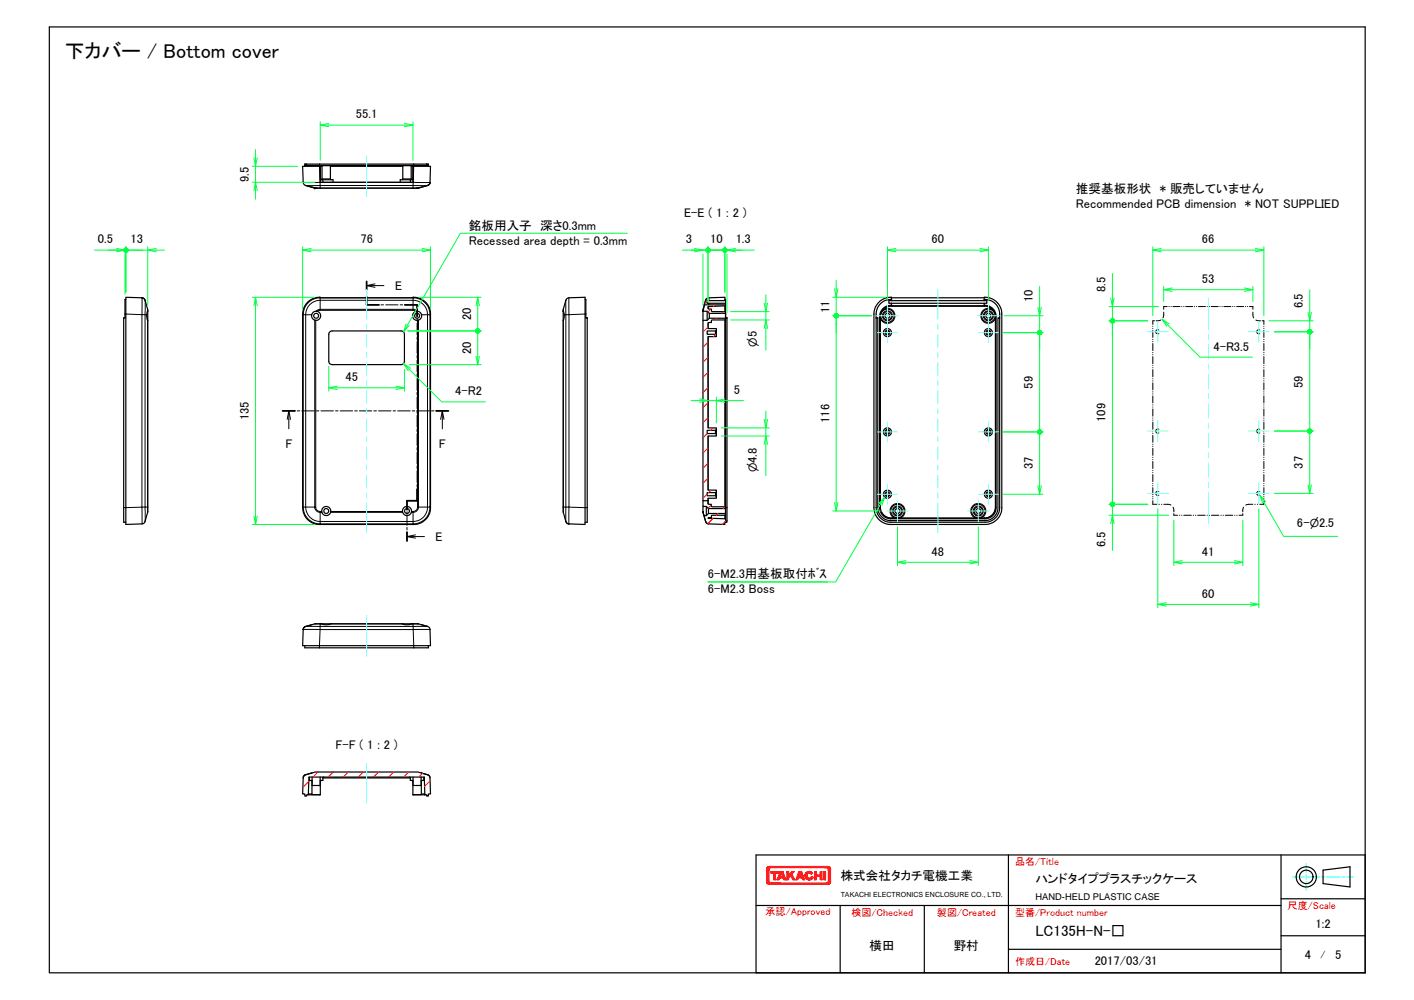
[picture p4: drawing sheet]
<svg xmlns="http://www.w3.org/2000/svg" width="420mm" height="297mm" viewBox="0 0 420 297" stroke-linecap="round" stroke-linejoin="round" font-family="sans-serif">
<g fill="none" stroke="#000" stroke-width=".36">
<path d="M14.7 8h390.9v281h-390.9zM90.6 49.1h36.7M90.8 55.1l2.7 .8M90.8 55.1l1.9 .5M91 48.7l.1 .4M91 48.7h-.4v.7M91.1 48.7h35.7M92.7 55.6l1.5 .3M92.7 55.6l.8 .3M93.5 55.9h.7M94.2 55.9h29.4M95.2 49.1v5h27.5v-5"/>
<path d="M95.2 53.4h3.7v.7M95.2 53.1a.25 .25 0 0 0 .2 .3 .25 .25 0 0 0 .3-.3v-3.9h2.5v3.9l.2 .3M95.7 49.4h-5.8l.2 4.8 .2 .5 .5 .4M95.9 53.4v.7M98.2 49.4h21.5M121.9 53.4v.7M122.2 49.4h5.7l-.2 5M122.7 53.1a.25 .25 0 0 1-.3 .3 .25 .25 0 0 1-.2-.3v-3.9h-2.5v3.9l-.3 .3M122.7 53.4h-3.8v.7M124.3 55.9h-.7M125.2 55.6l-.9 .3M126.8 48.7h.1"/>
<path d="M126.8 48.7v.4M126.8 48.7h.5v.4M127 55.1l-3.4 .8M127 55.1l-2.7 .8M127.3 49.1v.3M127.8 54.2l-.2 .5-.6 .4 .6-.4zM37.1 94.4h-.3v60.7h.6M37.4 88.9a.67 .67 0 0 0-.3 1v4.6M42.2 88.5l.9 .5 .8 3.5M42.2 88.5l-4.8-.2v67.5l5.3-.3 .4-.5 .8-2.9v-57M42.2 88.5h.2M43.9 92.5a3.2 3.2 0 0 0 0 2.6"/>
<path d="M43.9 92.5h.1M43.9 92.5v2.6M91.2 90a4.1 4.1 0 0 1 4-1.5h27.5a4.7 4.7 0 0 1 5.2 4.8v57.5a5 5 0 0 1-5 5h-28a5 5 0 0 1-5-5v-57.5l.3-1.6zM98.1 98.5l.6-.2 20.9 .1 .4 .3 .2 .6-.1 8.4-.5 .5-.4 .1-20.9-.1-.5-.5-.1-.4v-8zM167.4 92.5v2.6M167.4 92.5l.8-3.5 .2-.3 .7-.2 4.8-.2v67.5l-4.8-.2M167.4 95.1v57l.8 2.9 .2 .4 .7 .2M167.4 92.5a3.3 3.3 0 0 1 0 2.6M167.4 92.5h.1M173.9 88.9a.69 .69 0 0 1 .2 1v4.6M174.1 94.4h.4v60.7h-.6M208.9 95.1h1.2l.7-.6h4.8v.5l-4.1 .1-.1 .7-1 .1v1.7h2.5v.5l-.3 .2h-2.5v1h2.5l.3 .2v.5h-2.5v27.1h2.5v.5l-.3 .2h-2.5v1h2.5l.3 .2v.5h-2.5v16.1h2.5v.5l-.3 .2h-2.5v1h2.5l.3 .2v.5h-2.5v.7h-1.5z"/>
<path d="M208.9 92.5v2.6M208.9 92.5h.1M209.3 90.6l-.4 1.9h1.2l.7 .6h4.8v-.5h-4l-.2-.2v-.6l-1-.1v-.6l5.2-.3v-.2M209.3 90.6h6.3M209.7 89.2l-.4 1.4M209.7 89.2l.5-.6 .4-.1v.8h-.5v.8h.5v.5M209.7 89.2l-.8 3.3M210.1 92.5v2.6M210.6 88.5l-.6 .2-.3 .5M210.6 90.1h5M210.6 88.5l4.8-.2v.6h.2v1.7M210.6 89.3h5"/>
<path d="M210.8 93.1v1.4M212.6 98.3v1M212.9 98.1v1.4M215.4 90.8v1.8M215.4 95v55.5M215.6 93.1v1.4M215.6 94.4h.4v60.2M215.6 90.8v63.3M260.3 94.5l.5-.1v56.4a3.9 3.9 0 0 0 3.9 3.8h28a3.8 3.8 0 0 0 3.8-3.8v-56.4l.5 .1M262.6 91.8l-.9 1.4-.1 1.5M264.1 89.3h29.1v.8h-29.1zM264.9 90.7a3.3 3.3 0 0 0-3.5 3.3v56.8a3.3 3.3 0 0 0 3.3 3.3h28a3.3 3.3 0 0 0 3.3-3.3v-56.8a3.3 3.3 0 0 0-3.6-3.3"/>
<path d="M264.9 90.1v.8h27.5v-.8M264.9 89.3v-1a5 5 0 0 0-5.2 5v57.5a5 5 0 0 0 5 5h28a5 5 0 0 0 5-5v-57.5a5 5 0 0 0-5.3-5v1M264.9 88.5h27.5M292.4 88.9a4.4 4.4 0 0 1 4.6 4.4v57.5a4.4 4.4 0 0 1-4.3 4.3h-28a4.3 4.3 0 0 1-4.4-4.3v-57.5a4.3 4.3 0 0 1 4.6-4.4M294.8 91.8a3 3 0 0 1 1 2.9M212.6 127.8v1M212.9 127.6v1.4M168.8 155.6h.3M208.9 150.4v1.8M208.9 152.2l.3 1M208.9 152.2l.8 2.7M209.2 153.2h.7l.6-.7h5.1v.6h-4.1l-.1 .7-1 .1 5.2 .2v.5h.4v.5h-.6v.7l-5.1-.2-.6-.5z"/>
<path d="M209.7 154.9l.2 .4 .7 .3M209.9 150.4v2.8M210.4 148.7v.9l1 .2 .1 .7h4.1v.6h-5.1l-.6-.7h-1v-1.7M210.5 151.1v1.4M212.6 146.3v1M212.9 146.1v1.4M215.4 153.1v1M215.6 151.1v1.4M265.8 153.9h1.8M289.8 153.9h1.8M90.2 186.8l-.1 .2M90.5 186.2l.3-.1-.5 .3-.2 .6z"/>
<path d="M90.6 191.8v.6h36.7v-.6M95.6 185.3h-1.9l-2.9 .8 1.9-.5M95.6 185.3a3.2 3.2 0 0 0 2.7 0M95.6 185.3h2.7M98.3 185.3h21.3M119.6 185.3a3.2 3.2 0 0 0 2.7 0M119.6 185.3h2.7M122.3 185.3h1.9l2.8 .8M125.2 185.6l1.8 .5M127 186.1l.8 .7 .1 5h-38l.2-4.8M90.3 230.5l.4-.3 3-.9h30.5l3 .9 .4 .3 .2 .6 .1 4.7h-.6v.7h-.5v-.4h-.6l-.1-5.3h-34.3l-.2 5.3h-.5v.4h-.5v-.7h-.7l.2-4.7zM90.4 230.3l-.3 .8 .2-.7 .5-.3z"/>
<path d="M91.6 235.8h1.1M91.8 230.9l.1 .9h.8M91.8 230.8v.1M92.4 231.8l.3 .3M92.6 229.6l-1.8 .5M92.7 230.8v5.2h2.5M92.7 233.3h2.4M95.1 230.8l.1 5.3h-3.6M95.4 231.8l-.2 .3M95.9 231.1v.7h-.8M95.9 231.1h26M96.2 230.8l-.3 .3"/>
<path d="M121.7 230.8l.2 .3M121.9 231.1v.7h.8M122.4 231.8l.3 .3M122.7 230.8v5.3h3.5M125.1 230.8v2.5h-2.4M125.2 229.6l2 .6 .5 .5 .1 .4M125.2 235.8h1M125.4 231.8l-.2 .3v3.9h-2.5M126.1 230.8v.1M126.1 230.9l-.1 .9h-.9M299.6 254v35M380.7 254v35"/>
<path d="M393.1 258.5l8-1v6l-8-1zM405.6 254h-180.9v35h180.9M224.7 269h156M249.6 269v20M274.6 269v20M380.7 278h24.9M380.7 267h24.9M299.6 282h81.1"/>
<circle cx="93.9" cy="93.8" r=".73"/>
<circle cx="93.9" cy="93.8" r="1.35"/>
<circle cx="123.9" cy="93.8" r="1.36"/>
<circle cx="123.9" cy="93.8" r=".74"/>
<circle cx="263.7" cy="98.8" r="1.21"/>
<circle cx="263.7" cy="98.8" r=".47"/>
<circle cx="263.7" cy="98.8" r=".72"/>
<circle cx="263.7" cy="93.8" r="1.99"/>
<circle cx="263.7" cy="93.8" r="1.26"/>
<circle cx="263.7" cy="93.8" r=".73"/>
<circle cx="293.7" cy="98.8" r="1.21"/>
<circle cx="293.7" cy="98.8" r=".47"/>
<circle cx="293.7" cy="93.8" r="2"/>
<circle cx="293.7" cy="93.8" r="1.26"/>
<circle cx="293.7" cy="93.8" r=".73"/>
<circle cx="293.7" cy="98.8" r=".73"/>
<circle cx="263.7" cy="128.3" r="1.19"/>
<circle cx="263.7" cy="128.3" r=".47"/>
<circle cx="263.7" cy="128.3" r=".72"/>
<circle cx="293.7" cy="128.3" r="1.2"/>
<circle cx="293.7" cy="128.3" r=".47"/>
<circle cx="293.7" cy="128.3" r=".73"/>
<circle cx="96.9" cy="151.8" r="1.35"/>
<circle cx="96.9" cy="151.8" r=".73"/>
<circle cx="120.9" cy="151.8" r=".73"/>
<circle cx="120.9" cy="151.8" r="1.35"/>
<circle cx="263.7" cy="146.8" r="1.21"/>
<circle cx="263.7" cy="146.8" r=".71"/>
<circle cx="263.7" cy="146.8" r=".48"/>
<circle cx="266.7" cy="151.8" r=".73"/>
<circle cx="266.7" cy="151.8" r="1.24"/>
<circle cx="266.7" cy="151.8" r="2.01"/>
<circle cx="290.7" cy="151.8" r="1.25"/>
<circle cx="290.7" cy="151.8" r=".73"/>
<circle cx="290.7" cy="151.8" r="2.01"/>
<circle cx="293.7" cy="146.8" r="1.21"/>
<circle cx="293.7" cy="146.8" r=".48"/>
<circle cx="293.7" cy="146.8" r=".72"/>
<circle cx="388.2" cy="260.5" r="2"/>
<circle cx="388.2" cy="260.5" r="3"/>
</g>
<g fill="none" stroke="#000" stroke-width=".3">
<path d="M90.1 54.2h5M90.6 48.7v.4M90.8 55.1h4.3M91 48.7v.4M93.5 55.9h.1M93.9 55.9h1.2M94.9 48.7l.2 5.5M95.1 54.2v.9M95.1 55.9h.1M95.1 55.1v.8M95.1 55.9h27.6M95.1 55.1h31.9"/>
<path d="M95.2 53.1h.1M95.7 53.1h2.5M119.7 53.1h2.5M122.7 53.1h.1M122.9 48.7l-.1 5.5h-27.7M126.8 48.7v.4M127.2 48.7v.4M127.8 54.2h-5l-.1 1.7h1.3M36.8 94.5h.3M37.1 93.3l5.1 .2v57.1M42.2 88.5v5h.9M43.1 93.5h.5"/>
<path d="M43.1 89.2v4.3M43.1 93.5v57.1M43.9 91.9v.6M43.9 95.1v55.5M89.9 93.3l.2 .2v57.1M90.8 93.5h1.8M90.8 93.5v57.1M93.5 95.1v55.5M93.8 95.1v55.5M94.9 88.3l.2 .2M95.1 88.5v.7M95.1 88.5a4.8 4.8 0 0 0-4.9 5h.6"/>
<path d="M95.1 89.2v2.7M95.1 91.9l-1.2 .6M95.1 89.2a4.3 4.3 0 0 0-4.3 4.3M95.1 91.9v.3l-.9 .3M95.1 92.2h27.6M95.1 91.9h27.6v.3M95.1 89.2h27.6a4.2 4.2 0 0 1 4.3 4.3M108.9 83.6v2.5M108.9 86.7v.7M108.9 88.1v2.5h3.7M108.9 84.8h5.2M111.4 84.3l-2.5 .5 2.5 .5"/>
<path d="M113.2 90.6h.8M114.6 90.6h3.7M118.9 90.6h.7M120.3 90.6h3.6v3.4M122.7 92.2l.9 .3M122.9 88.3l-27.8 .2M123.9 94.7v.7M123.9 96v3.5M124 92.5l-1.3-.6 .1-3.3a4.7 4.7 0 0 1 5 4.9l.1-.2M124.1 95.1v55.5M124.3 95.1v55.5M125.3 93.5h1.7"/>
<path d="M127 93.5v57.1M127 93.5h.8v57.1h-.8M167.4 91.9v.6M167.4 95.1v55.5M167.6 93.5h.5M168.1 89.2v4.3M168.1 93.5h1v57.1h-1M168.1 93.5v57.1M169.1 88.5v5l5-.2M174.1 94.5h.4M208.9 91.9v.5M210.4 91.1v.6"/>
<path d="M210.4 95.9v1.7M210.4 100v27.1M215.6 94h.1M215.6 94.5h.4M261.4 94l.2 .2M261.6 94.2v56.4M261.6 93.8v.4M264.7 90.7l.2 .2M264.9 90.9h27.6M264.9 90.9a3.2 3.2 0 0 0-2.9 1.7M264.9 90.9h.1M264.9 90.9l-1.3 .3-1 .6a2.25 2.25 0 0 1 3.1 1 2.25 2.25 0 0 1-1.1 3 2.25 2.25 0 0 1-3-1.1v55.9"/>
<path d="M292.5 90.9a3.3 3.3 0 0 1 2.9 1.7M292.5 90.9l1.2 .3 1.1 .6a2.25 2.25 0 0 0-3.1 1 2.25 2.25 0 0 0 1 3 2.25 2.25 0 0 0 3.1-1.1v55.9M292.7 90.7l-.2 .2M295.8 93.8v.4M295.8 94.2h.1M295.8 94.2v56.4M296 94l-.2 .2M342.6 96.9v.1M342.6 97.5v.1M342.6 98.1v2.1M343.1 95.3h-.5v1.1M344.3 98a.62 .62 0 0 0-.9 .6 .62 .62 0 0 0 .9 .5"/>
<path d="M344.9 95.1l-1.4 .2M345.8 92.7l-.2 1.7M346.8 91.1h-1v.8M347.3 91.1h.1M347.9 91.1h.1M348.5 91.1h2.1M351.1 91.1h.1M351.7 91.1h.1M352.3 91.1h2.1M354.9 91.1h.1M355.5 91.1h.1M356.1 91.1h2.1"/>
<path d="M358.7 91.1h.1M359.3 91.1h.1M359.9 91.1h2.1M362.5 91.1h.1M363.1 91.1h.1M363.7 91.1h2M366.3 91.1h.1M366.9 91.1h.1M367.5 91.1h2M370 91.1h.2M370.7 91.1h.1M371.3 91.1h1v.8"/>
<path d="M372.3 92.7l.2 1.7M373.2 95.1l1.4 .2M374.3 98a.62 .62 0 0 0-.9 .6 .62 .62 0 0 0 .9 .5M375 95.3h.5v1.1M375.5 96.9v.1M375.5 97.5v.1M375.5 98.1v2.1M123.9 100.1v.8M123.9 101.5v3.5M123.9 105.6v.7M123.9 107v3.4M123.9 111.1v.7"/>
<path d="M123.9 112.4v3.5M123.9 116.5v.8M123.9 117.9v3.5M342.6 100.8v.1M342.6 101.4v.1M342.6 102v2.1M342.6 104.7v.1M342.6 105.3v.1M342.6 105.9v2.2M342.6 108.6h.1M342.6 109.2v.1M342.6 109.8v2.1"/>
<path d="M342.6 112.5h.1M342.6 113.1v.1M342.6 113.7v2.1M342.6 116.4v.1M342.6 117v.1M342.6 117.6v2.1M375.5 100.8v.1M375.5 101.4v.1M375.5 102v2.1M375.5 104.7v.1M375.5 105.3v.1M375.5 105.9v2.2"/>
<path d="M375.5 108.6h.1M375.5 109.2v.1M375.5 109.8v2.1M375.5 112.5h.1M375.5 113.1v.1M375.5 113.7v2.1M375.5 116.4v.1M375.5 117v.1M375.5 117.6v2.1M84 122h3.7M85.3 124.6l.5-2.6 .5 2.6M85.8 122v5.4"/>
<path d="M88.3 122h.7M89.7 122h3.7M94 122h.8M95.4 122h3.7M99.7 122h.7M101.1 122h3.7M105.4 122h.8M106.8 122h3.7M111.1 122h.8M112.5 122h3.7M116.8 122h.7M118.2 122h3.7"/>
<path d="M122.5 122h.7M123.9 122h3.7M123.9 122v.7M123.9 123.4v3.5M123.9 127.5v.7M123.9 128.8v3.5M123.9 133v.7M123.9 134.3v3.5M123.9 138.4v.8M123.9 139.8v3.5M128.2 122h.7M129.6 122h3.7"/>
<path d="M130.9 124.6l.5-2.6 .5 2.6M131.4 122v5.4M210.4 129.5v16.1M342.6 120.2v.1M342.6 120.9h.1M342.6 121.5v2.1M342.6 124.1v.1M342.6 124.8h.1M342.6 125.4v2.1M342.6 128v.1M342.6 128.7v.1M342.6 129.3v2.1"/>
<path d="M342.6 131.9v.1M342.6 132.5v.1M342.6 133.2v2.1M342.6 135.8v.1M342.6 136.4v.1M342.6 137.1v2.1M342.6 139.7v.1M344.3 127.5a.63 .63 0 0 0-.9 .5 .63 .63 0 0 0 .9 .6M374.3 127.5a.62 .62 0 0 0-.9 .5 .62 .62 0 0 0 .9 .6M375.5 120.2v.1M375.5 120.9h.1M375.5 121.5v2.1"/>
<path d="M375.5 124.1v.1M375.5 124.8h.1M375.5 125.4v2.1M375.5 128v.1M375.5 128.7v.1M375.5 129.3v2.1M375.5 131.9v.1M375.5 132.5v.1M375.5 133.2v2.1M375.5 135.8v.1M375.5 136.4v.1M375.5 137.1v2.1"/>
<path d="M375.5 139.7v.1M42.2 150.6v5M42.2 150.6l-5.4 .2M43.1 150.6v4.3M43.1 150.6h.8M43.1 150.6h-.9M43.9 150.6h.1M43.9 150.6v1.6M90.1 150.6a5 5 0 0 0 5 5l-.2 .2M90.1 150.6l-.2 .2M90.8 150.6h2.7M90.8 150.6a4.3 4.3 0 0 0 4.3 4.3"/>
<path d="M90.8 150.6h-.7M93.5 150.6h.1M93.5 150.6h.3M93.5 150.6a1.42 1.42 0 0 0 1.6 1.5v-.2M93.8 150.6a1.3 1.3 0 0 0 1.3 1.3M95.1 151.9h.5M95.1 154.9h27.6l.1 .7h-27.7zM95.6 152.2h-.5v2.7M98.2 152.2h21.4M98.3 151.9h21.3M120.9 159.4h5.2M120.9 152v.8"/>
<path d="M120.9 153.4v2.6M120.9 156.7v.7M120.9 158.1v2.6M122.3 151.9h.4M122.7 151.9v.3h-.5M123.4 158.9l-2.5 .5 2.5 .5M123.9 143.9v.8M123.9 145.3v3.4h-3v2.7M124.1 150.6h.2M124.1 150.6a1.3 1.3 0 0 1-1.4 1.3M124.3 150.6h2.7M124.3 150.6h.1"/>
<path d="M127 150.6a4.3 4.3 0 0 1-4.3 4.3v-2.7a1.63 1.63 0 0 0 1.6-1.6M127.9 150.8l-.1-.2a5 5 0 0 1-5 5l.1 .2M167.4 150.6h.1M167.4 150.6v1.6M167.4 150.6h.7M168.1 150.6v4.3M174.5 150.8l-5.4-.2v5M210.4 148v1.7M210.4 153.9h.1M215.6 150.8h.4M261.4 150.8l.2-.2a3.3 3.3 0 0 0 3.3 3.3l-.2 .2M261.6 150.6a3.2 3.2 0 0 0 3.3 3.3"/>
<path d="M292.5 153.9l.2 .2M292.5 153.9h-.9a2.25 2.25 0 0 0 .9-3.5 2.25 2.25 0 0 0-3.6 0 2.25 2.25 0 0 0 .9 3.5h-22.2a2.25 2.25 0 0 0 .9-3.5 2.25 2.25 0 0 0-3.6 0 2.25 2.25 0 0 0 .9 3.5h-.9h27.6M292.5 153.9h.1M295.8 150.6a3.2 3.2 0 0 1-3.3 3.3M296 150.8l-.2-.2a3.3 3.3 0 0 1-3.3 3.3M342.6 148.7v1.1h1.2M342.6 140.3v.1M342.6 140.9v2.2M342.6 143.6v.1M342.6 144.2v.1M342.6 144.8v2.2M342.6 147.5v.1"/>
<path d="M342.6 148.1v.1M344.3 146a.64 .64 0 0 0-.9 .5 .64 .64 0 0 0 .9 .6M344.4 149.8h.1M345.1 149.8h.1M345.8 149.8l2.1 .2M348.6 150.7l.2 1.3M348.8 152.5v.6h1.1M350.5 153.1h.1M351.1 153.1h.1M351.8 153.1h2.2M354.6 153.1h.1M355.2 153.1h.1"/>
<path d="M355.9 153.1h2.2M358.7 153.1h.1M359.3 153.1h.1M360 153.1h2.2M362.8 153.1h.1M363.4 153.1h.1M364.1 153.1h2.2M366.9 153.1h.1M367.5 153.1h.1M369.3 152.5v.6h-1.1M369.5 150.7l-.2 1.3M372.3 149.8l-2.1 .2"/>
<path d="M372.9 149.8h.1M373.6 149.8h.1M374.3 146a.63 .63 0 0 0-.9 .5 .63 .63 0 0 0 .9 .6M375.5 148.7v1.1h-1.2M375.5 140.3v.1M375.5 140.9v2.2M375.5 143.6v.1M375.5 144.2v.1M375.5 144.8v2.2M375.5 147.5v.1M375.5 148.1v.1M90.1 187h5l-.2 5.4"/>
<path d="M90.8 186.1h4.3M95.1 186.1h27.6l.1 .9h-27.7zM95.1 185.3h-1.6M95.6 185.3h-.5v.8M98.2 185.3h21.4M122.7 185.3h-.5M124.3 185.3h-1.6v.8h4.3M127.8 187h-5l.1 5.4"/>
<circle cx="263.7" cy="93.8" r="1.49"/>
<circle cx="293.7" cy="93.8" r="1.5"/>
<circle cx="266.7" cy="151.8" r="1.5"/>
<circle cx="290.7" cy="151.8" r="1.5"/>
</g>
<g fill="#000">
<circle cx="167.4" cy="92.2" r=".18"/>
<circle cx="208.9" cy="92.2" r=".18"/>
<circle cx="208.9" cy="151.9" r=".18"/>
</g>
<g fill="#f00" stroke="#f00" stroke-width=".3">
<path d="M246.1 258.3l.7 3.7-.7-.3z"/>
<path d="M246.1 261.7l.7 .3-.7-.1z"/>
<path d="M246.1 261.9l.7 .1z"/>
<path d="M246.1 262l.6 .3-.8-.2z"/>
<path d="M246.1 262l.7 .1-.1 .2z"/>
<path d="M246.1 262h.7v.1z"/>
<path d="M245.8 262.2l.7 .4z"/>
<path d="M245.9 262.1l.7 .4-.1 .1z"/>
<path d="M245.9 262.1l.8 .2-.1 .2z"/>
<path d="M245.7 262.3l.4 .4z"/>
<path d="M245.8 262.2l.5 .5z"/>
<path d="M245.8 262.2l.7 .4-.2 .1z"/>
<path d="M245.5 262.3l.6 .4z"/>
<path d="M229.1 262.3h16.4l.6 .4z"/>
<path d="M228.5 262.7l.6-.4 17 .4z"/>
<path d="M228.5 262.7l.6-.4z"/>
<path d="M228.8 262.2l.1 .1-.4 .4z"/>
<path d="M228.1 262.6l.7-.4z"/>
<path d="M228.1 262.6l.7-.4-.5 .5z"/>
<path d="M228.3 262.7l.5-.5z"/>
<path d="M227.9 262.3l.8-.2z"/>
<path d="M227.9 262.3l.8-.2-.7 .4z"/>
<path d="M228 262.5l.7-.4-.6 .5z"/>
<path d="M227.8 262h.8z"/>
<path d="M227.8 262h.8l-.8 .1z"/>
<path d="M227.8 262.1l.8-.1-.7 .3z"/>
<path d="M227.8 262l.7-.3v.2z"/>
<path d="M228.5 258.3v3.4l-.7 .3z"/>
<path d="M227.8 258.1l.7 .2-.7 3.7z"/>
<path d="M227.8 258.1h.7v.2z"/>
<path d="M227.8 258.1l.8-.1z"/>
<path d="M227.9 257.7l.8 .2z"/>
<path d="M227.9 257.7l.7 .3-.8-.1z"/>
<path d="M227.8 257.9l.8 .1-.8 .1z"/>
<path d="M228.1 257.5l.7 .3z"/>
<path d="M228 257.6l.1-.1 .6 .4z"/>
<path d="M228 257.6l.7 .3-.8-.2z"/>
<path d="M228.5 257.4l.4 .3z"/>
<path d="M228.3 257.4l.5 .4z"/>
<path d="M228.1 257.5l.2-.1 .5 .4z"/>
<path d="M228.5 257.4l.6 .3z"/>
<path d="M228.5 257.4l17 .3h-16.4z"/>
<path d="M228.5 257.4h17.6l-.6 .3z"/>
<path d="M245.5 257.7l.6-.3z"/>
<path d="M245.7 257.7l.4-.3z"/>
<path d="M245.8 257.8l.7-.3-.6 .4z"/>
<path d="M245.8 257.8l.5-.4 .2 .1z"/>
<path d="M246.1 257.4h.2l-.5 .4z"/>
<path d="M245.9 257.9l.8-.2z"/>
<path d="M245.9 257.9l.7-.3 .1 .1z"/>
<path d="M245.9 257.9l.6-.4 .1 .1z"/>
<path d="M246.1 258l.7 .1z"/>
<path d="M246.1 258l.7-.1v.2z"/>
<path d="M246.1 258l.6-.3 .1 .2z"/>
<path d="M246.1 258.1h.7l-.7 .2z"/>
<path d="M246.1 258.3l.7-.2v3.9z"/>
<path d="M230.5 259.4l.8-.5v.5z"/>
<path d="M229 258.9h2.3l-.8 .5z"/>
<path d="M229 258.9l1.5 .5h-.6z"/>
<path d="M229 258.9l.9 .5h-.9z"/>
<path d="M229.9 259.4l.6 1.9h-.6z"/>
<path d="M229.9 259.4h.6v1.9z"/>
<path d="M231.9 260.3h.6l.2 .5z"/>
<path d="M232.5 260.3l1 1-.8-.5z"/>
<path d="M232.6 258.9l.9 2.4-1-1z"/>
<path d="M231.8 258.9l.4 .5-.3 .9z"/>
<path d="M231.8 258.9l.1 1.4-1 1z"/>
<path d="M231.9 260.3l-.2 .5-.8 .5z"/>
<path d="M230.9 261.3l.8-.5-.2 .5z"/>
<path d="M231.8 258.9h.8l-.4 .5z"/>
<path d="M232.6 258.9l-.1 1.4-.3-.9z"/>
<path d="M231.9 260.3l.8 .5h-1z"/>
<path d="M232.7 260.8l.8 .5h-.6z"/>
<path d="M235.3 259.7l.3 1.6-.7-1.2z"/>
<path d="M234.4 259.9l.9-.2-.4 .4z"/>
<path d="M234.4 259.9l.5 .2-.5 .6z"/>
<path d="M234.4 259.9v.8l-.6 .6z"/>
<path d="M234.4 260.7v.6h-.6z"/>
<path d="M235.3 259.7l.9 1.6h-.6z"/>
<path d="M235.3 258.9h.8l-.8 .8z"/>
<path d="M235.3 258.9v.8l-.9 .2z"/>
<path d="M233.8 258.9h.6v1z"/>
<path d="M233.8 258.9l.6 1-.6 1.4z"/>
<path d="M237.5 260.3h.6l.2 .5z"/>
<path d="M238.1 260.3l1 1-.8-.5z"/>
<path d="M238.2 258.9l.9 2.4-1-1z"/>
<path d="M237.4 258.9l.4 .5-.3 .9z"/>
<path d="M237.4 258.9l.1 1.4-1 1z"/>
<path d="M237.5 260.3l-.2 .5-.8 .5z"/>
<path d="M236.5 261.3l.8-.5-.2 .5z"/>
<path d="M237.4 258.9h.8l-.4 .5z"/>
<path d="M238.2 258.9l-.1 1.4-.3-.9z"/>
<path d="M237.5 260.3l.8 .5h-1z"/>
<path d="M238.3 260.8l.8 .5h-.6z"/>
<path d="M241 259.6l.5-.3z"/>
<path d="M241.4 259.2l-.4 .4z"/>
<path d="M241 259.5l.4-.3z"/>
<path d="M241.3 259.1l-.3 .4z"/>
<path d="M241.3 259.1l-.4 .4z"/>
<path d="M240.9 259.5l.4-.4z"/>
<path d="M241.2 259.1l-.3 .4z"/>
<path d="M241.1 259l-.3 .4z"/>
<path d="M240.9 258.9l-.1 .5z"/>
<path d="M240.8 258.9l-.1 .5z"/>
<path d="M240.8 258.9l-.2 .5z"/>
<path d="M240.7 258.9l-.1 .5z"/>
<path d="M240.5 258.8v.5z"/>
<path d="M240.4 258.8l.1 .5z"/>
<path d="M240.3 258.9l.1 .4z"/>
<path d="M240.1 258.9l.2 .4z"/>
<path d="M240.1 258.9l.2 .5z"/>
<path d="M240 258.9l.3 .5z"/>
<path d="M240 258.9l.2 .5z"/>
<path d="M239.9 259l.3 .4z"/>
<path d="M239.8 259l.3 .4z"/>
<path d="M239.8 259l.3 .5z"/>
<path d="M239.7 259.1l.4 .4z"/>
<path d="M239.7 259.1l.3 .4z"/>
<path d="M239.6 259.2l.4 .3z"/>
<path d="M239.6 259.2l.4 .4z"/>
<path d="M239.6 259.2l.4 .4-.5-.3z"/>
<path d="M239.5 259.3l.5 .3z"/>
<path d="M239.5 259.3l.4 .4z"/>
<path d="M239.4 259.4l.5 .3z"/>
<path d="M239.3 259.5l.5 .3z"/>
<path d="M239.3 259.6l.5 .2z"/>
<path d="M239.3 259.6l.5 .3z"/>
<path d="M239.2 259.8l.6 .1z"/>
<path d="M239.2 259.9h.6z"/>
<path d="M239.2 259.9l.6 .1h-.6z"/>
<path d="M239.2 260l.6 .1z"/>
<path d="M239.2 260.2l.6-.1z"/>
<path d="M239.2 260.2h.6z"/>
<path d="M239.2 260.3l.6-.1z"/>
<path d="M239.2 260.3h.6z"/>
<path d="M239.2 260.4l.6-.1z"/>
<path d="M239.3 260.5l.5-.1z"/>
<path d="M239.3 260.7l.5-.2z"/>
<path d="M239.4 260.8l.4-.3z"/>
<path d="M239.4 260.8l.5-.3-.4 .4z"/>
<path d="M239.5 260.9l.4-.4z"/>
<path d="M239.5 260.9l.5-.3z"/>
<path d="M239.5 261l.5-.4z"/>
<path d="M239.5 261l.5-.3z"/>
<path d="M240 260.7l-.4 .4z"/>
<path d="M239.6 261.1l.4-.4-.3 .5z"/>
<path d="M240 260.7l-.3 .5z"/>
<path d="M240.1 260.8l-.4 .4z"/>
<path d="M240.1 260.8l-.3 .4z"/>
<path d="M240.1 260.8l-.1 .5z"/>
<path d="M240.2 260.9l-.2 .4z"/>
<path d="M240.2 260.9l-.1 .4z"/>
<path d="M240.3 260.9l-.1 .5z"/>
<path d="M240.4 260.9l-.2 .5z"/>
<path d="M240.4 260.9v.5z"/>
<path d="M240.4 260.9l.1 .5z"/>
<path d="M240.5 260.9l.1 .5z"/>
<path d="M240.6 260.9v.5z"/>
<path d="M240.6 260.9l.2 .4z"/>
<path d="M240.7 260.9l.2 .4z"/>
<path d="M240.7 260.9l.3 .4z"/>
<path d="M240.8 260.8l.2 .5z"/>
<path d="M240.9 260.8l.2 .4z"/>
<path d="M240.9 260.8l.3 .4z"/>
<path d="M240.9 260.7l.3 .5z"/>
<path d="M240.9 260.7l.4 .3z"/>
<path d="M241 260.7l.4 .2z"/>
<path d="M241 260.6l.4 .3z"/>
<path d="M241 260.6l.5 .2z"/>
<path d="M241.1 260.5l.4 .3z"/>
<path d="M241.1 260.5l.5 .3z"/>
<path d="M241.1 260.5l.5 .1z"/>
<path d="M241.1 260.4l.5 .2z"/>
<path d="M242 258.9h.6v1z"/>
<path d="M242 258.9l.6 1-.6 1.4z"/>
<path d="M242.6 259.9v.5l-.6 .9z"/>
<path d="M242.6 260.4v.9h-.6z"/>
<path d="M242.6 259.9l1.1 .5h-1.1z"/>
<path d="M242.6 259.9h1.1v.5z"/>
<path d="M243.7 259.9l.5 1.4-.5-.9z"/>
<path d="M244.2 258.9v2.4l-.5-1.4z"/>
<path d="M243.7 260.4l.5 .9h-.5z"/>
<path d="M243.7 258.9h.5l-.5 1z"/>
<path d="M244.8 258.9h.5v2.4z"/>
<path d="M244.8 258.9l.5 2.4h-.5z"/>
</g>
<path d="M388.1 256.5v2.6M388.1 259.8v1.3M384.1 260.5h2.1M386.6 260.5h1.1M388.1 260.5h4M388.1 261.8v2.7M392.7 260.5h.9M394.2 260.5h4M398.7 260.5h.9M400.1 260.5h2.1" fill="none" stroke="#0ff" stroke-width=".3"/>
<path d="M108.9 83.6v2.5M108.9 88.1v2.5h3.7M120.3 90.6h3.6v3.4M84 122h3.7M129.6 122h3.7M120.9 158.1v2.6M123.9 145.3v3.4h-3v2.7" fill="none" stroke="#000" stroke-width=".51"/>
<g fill="none" stroke="#f00" stroke-width=".3">
<path d="M210.1 89.4l-.7 .6M210.4 97.2l-1.5 1.5M210.6 88.8l-.4 .5M211.2 91.8l-.8 .9M212.5 90.6l-.5 .4M212.7 99.3l-.7 .7M213 94.5l-.5 .5M215 92.6l-.6 .5M210.4 119.6l-1.5 1.5M210.4 115.1l-1.5 1.5M210.4 110.6l-1.5 1.5M210.4 106.1l-1.5 1.5"/>
<path d="M210.4 101.6l-1.5 1.5M210.2 128.8l-1.3 1.3M210.4 137.6l-1.5 1.5M210.4 133.1l-1.5 1.5M210.4 124.1l-1.5 1.5M211.8 127.1l-.7 .7M210.1 146.8l-1.2 1.2M210.4 142l-1.5 1.5M211.3 145.6l-.7 .7M211.4 150l-1 1M211.9 154l-1.6 1.6M213.3 152.5l-.5 .6"/>
<path d="M215.3 150.5l-.5 .6M215.7 154.6l-1.1 1.2M91.8 232.1l-1.8 1.7M94.5 229.3l-1.5 1.5M99 229.3l-1.5 1.5M103.5 229.3l-1.5 1.5M108 229.3l-1.5 1.5M112.5 229.3l-1.5 1.5M117 229.3l-1.5 1.5M121.4 229.3l-1.5 1.5M125.6 229.7l-1.2 1.1M127.8 231.9l-1.7 1.7"/>
</g>
<g fill="none" stroke="#80ffff" stroke-width=".3">
<path d="M108.9 46.2v12.2M108.9 86v8.8M108.9 96.3v1.5M108.9 99.3v3.9M260.5 93.8h6.4M260.7 98.8h6M263.7 90.6v11.2M278.7 86v8.8M278.7 96.3v1.5M278.7 99.3v3.9M290.5 93.8h6.4M290.7 98.8h6"/>
<path d="M293.7 90.6v11.2M340.9 98.6h6.3M344 95.4v6.3M359.1 88.5v9.3M359.1 99.3v1.5M370.9 98.6h6.3M374 95.4v6.3M108.9 104.7v1.5M108.9 107.7v3.8M108.9 113v1.5M108.9 116v3.9M278.7 104.7v1.5"/>
<path d="M278.7 107.7v3.8M278.7 113v1.5M278.7 116v3.9M359.1 102.3v4.3M359.1 108.1v1.5M359.1 111.1v4.3M359.1 116.9v1.5M359.1 119.9v4.3M108.9 121.4v1.5M108.9 124.4v3.8M108.9 129.7v1.5M108.9 132.7v3.9"/>
<path d="M108.9 138.1v1.5M260.7 128.3h6M263.7 125.3v6M278.7 121.4v1.5M278.7 124.4v3.8M278.7 129.7v1.5M278.7 132.7v3.9M278.7 138.1v1.5M290.7 128.3h6M293.7 125.3v6M340.9 128h6.3M344 124.9v6.3"/>
<path d="M359.1 125.7v1.5M359.1 128.7v4.3M359.1 134.5v1.5M359.1 137.5v4.3M370.9 128h6.3M374 124.9v6.3M108.9 141.1v3.8M108.9 146.5v1.5M108.9 149.5v8.8M260.7 146.8h6M263.5 151.8h6.4M263.7 143.8v6"/>
<path d="M266.7 148.6v6.4M278.7 141.1v3.8M278.7 146.5v1.5M278.7 149.5v8.8M287.5 151.8h6.4M290.7 148.6v6.4M290.7 146.8h6M293.7 143.8v6M340.9 146.6h6.3M344 143.4v6.3M359.1 143.3v1.5M359.1 146.2v9.3"/>
<path d="M370.9 146.6h6.3M374 143.4v6.3M108.9 182.8v12.1M108.9 226.8v11.8"/>
</g>
<g fill="none" stroke="#00ff3f" stroke-width=".3">
<path d="M95.2 36.2v11.4M95.2 37.2h27.5M97.7 36.7l-2.5 .5 2.5 .4M120.2 36.7l2.5 .5-2.5 .4M122.7 36.2v11.4M74.9 49.4h13.5M74.9 54.1h18.8M75.4 46.9l.5 2.5 .5-2.5M75.4 56.6l.5-2.5 .5 2.5M75.9 44.4v14.8M28.1 74.3h20.8M34.7 73.8l2.4 .5-2.4 .5"/>
<path d="M37.1 75.4v12M37.4 73.3v13.5M43.9 73.3v17.4M46.4 73.8l-2.5 .5 2.5 .5M89.9 74.3h38M89.9 73.3v18.5M92.4 73.8l-2.5 .5 2.5 .5M125.4 73.8l2.5 .5-2.5 .5M127.9 73.3v18.5M202.8 74.3h21.3M206.4 73.8l2.5 .5-2.5 .5M208.9 75.4v15.3"/>
<path d="M210.4 73.3v16.3M215.4 73.3v13.5M216 75.4v17.5M218.5 73.8l-2.5 .5 2.5 .5M263.7 73.3v15.8M263.7 74.3h30M266.2 73.8l-2.5 .5 2.5 .5M291.2 73.8l2.5 .5-2.5 .5M293.7 73.3v15.8M342.6 73.3v20.5M342.6 74.3h32.9M345 73.8l-2.4 .5 2.4 .5"/>
<path d="M373.1 73.8l2.4 .5-2.4 .5M375.5 73.3v20.5M74.9 88.3h18.5M75.4 90.8l.5-2.5 .5 2.5M75.9 88.3v67.5M121.2 98.3h21.7M124.4 88.3h18.5M141.4 90.8l.6-2.5 .4 2.5M142 88.3v9.4M142 98.9v9.4M217.1 95h11.5M217.1 92.6h11.5"/>
<path d="M227.1 90l.5 2.6 .5-2.6M227.1 97.6l.5-2.6 .5 2.6M227.6 87.5v16.5M247.5 88.3h15.7M247.5 93.8h11.5M248 85.8l.5 2.5 .5-2.5M248.5 83.3v10.5M248.5 94.4v57.4M298.2 98.8h11.7M298.4 93.8h11.5M308.4 91.3l.5 2.5 .5-2.5M308.9 85.1v13.7"/>
<path d="M308.9 99.4v28.3M329.5 91.1h14.8M329.5 95.3h11.5M330 88.5l.5 2.6 .5-2.6M330.5 81.2v14.1M330.5 95.9v53.3M345.3 94.8l11.3 11.3h15.6M345.8 86h26.5M345.8 85.1v4.5M347.4 96.2l-2.1-1.4 1.4 2.1M348.3 85.5l-2.5 .5 2.5 .6M369.8 85.5l2.5 .5-2.5 .6"/>
<path d="M372.3 85.1v4.5M377 95.3h13.2M378.7 98.6h11.5M388.7 92.8l.5 2.5 .5-2.5M389.2 86.1v12.5M389.2 99.2v28.2M97.7 115.2h22.5M97.7 108.8v7.4M100.2 114.7l-2.5 .5 2.5 .5M117.7 114.7l2.5 .5-2.5 .5M119.9 108l11.4 11.4h12.9M120.2 109.7v6.5"/>
<path d="M121.6 108.3h21.3M122 109.4l-2.1-1.4 1.4 2.1M141.4 105.8l.6 2.5 .4-2.5M205.4 119h15.5M207.9 118.5l2.5 .5-2.5 .5M212.9 118v7.6M215.4 118.5l-2.5 .5 2.5 .5M214.4 129.5h14.2M214.4 127.1h14.2M227.1 124.6l.5 2.5 .5-2.5M227.1 132l.5-2.5 .5 2.5M227.6 122.1v19.2"/>
<path d="M298.2 128.3h11.7M308.9 128.9v17.9M378.7 128h11.5M389.2 128.7v17.9M74.9 155.8h18.5M75.4 153.3l.5 2.5 .5-2.5M247.5 151.8h14.5M248 149.3l.5 2.5 .5-2.5M266.7 156.5v11.5M290.7 156.5v11.5M298.2 146.8h11.7M308.4 144.3l.5 2.5 .5-2.5"/>
<path d="M329.5 149.8h11.5M329.5 153.1h17.8M330 155.5l.5-2.4 .5 2.4M330.5 149.8v13.7M344 151.2v29.3M348.8 154.6v13.4M369.3 154.6v13.4M374 151.2v29.3M374.3 147.1l7.1 12.2h16.1M376.1 149l-1.8-1.9 .9 2.4M378.7 146.6h11.5M388.7 144l.5 2.6 .5-2.6"/>
<path d="M266.7 167h24M269.2 166.5l-2.5 .5 2.5 .5M288.2 166.5l2.5 .5-2.5 .5M344 179.5h30M346.5 179l-2.5 .5 2.5 .5M348.8 167h20.5M351.3 166.5l-2.5 .5 2.5 .5M366.8 166.5l2.5 .5-2.5 .5M371.5 179l2.5 .5-2.5 .5"/>
</g>
<g fill="#00ff3f" stroke="#00ff3f" stroke-width=".3">
<path d="M37.9 73.9l.1 .4z"/>
<path d="M37.8 73.8l.2 .5z"/>
<path d="M37.6 73.7l.4 .6z"/>
<path d="M37.5 73.7l.5 .6z"/>
<path d="M37.3 73.7l.7 .6z"/>
<path d="M37.1 73.8l.2-.1 .7 .6z"/>
<path d="M36.9 73.9l.2-.1 .9 .5z"/>
<path d="M36.9 73.9l1.1 .4-1.2-.3z"/>
<path d="M36.8 74l1.2 .3-1.2-.1z"/>
<path d="M36.8 74.2l1.2 .1-1.2 .1z"/>
<path d="M36.8 74.4l1.2-.1-1.2 .3z"/>
<path d="M36.8 74.6l1.2-.3-1.1 .4z"/>
<path d="M36.9 74.7l1.1-.4-.9 .5z"/>
<path d="M37.1 74.8l.9-.5z"/>
<path d="M37.3 74.9l.7-.6z"/>
<path d="M38 74.3l-.5 .6z"/>
<path d="M38 74.3l-.4 .6z"/>
<path d="M38 74.3l-.2 .5z"/>
<path d="M38 74.3l-.1 .4z"/>
<path d="M38 74.3v.2z"/>
<path d="M142.5 97.9l.1 .4z"/>
<path d="M142.3 97.8l.3 .5z"/>
<path d="M142.2 97.7l.4 .6z"/>
<path d="M142 97.7l.6 .6z"/>
<path d="M141.8 97.7l.8 .6z"/>
<path d="M141.6 97.8l.2-.1 .8 .6z"/>
<path d="M141.6 97.8l1 .5-1.1-.4z"/>
<path d="M141.5 97.9l1.1 .4-1.2-.3z"/>
<path d="M141.4 98l1.2 .3-1.3-.1z"/>
<path d="M141.3 98.2l1.3 .1-1.3 .1z"/>
<path d="M141.3 98.4l1.3-.1-1.2 .3z"/>
<path d="M141.4 98.6l1.2-.3-1.1 .4z"/>
<path d="M141.5 98.7l1.1-.4-1 .5z"/>
<path d="M141.6 98.8l1-.5-.8 .6z"/>
<path d="M141.8 98.9l.8-.6z"/>
<path d="M142.6 98.3l-.6 .6z"/>
<path d="M142.6 98.3l-.4 .6z"/>
<path d="M142.6 98.3l-.3 .5z"/>
<path d="M142.6 98.3l-.1 .4z"/>
<path d="M142.6 98.3l-.1 .2z"/>
<path d="M210.9 73.9l.1 .4z"/>
<path d="M210.8 73.8l.2 .5z"/>
<path d="M210.6 73.7l.4 .6z"/>
<path d="M210.4 73.7l.6 .6z"/>
<path d="M210.2 73.7l.8 .6z"/>
<path d="M210 73.8l.2-.1 .8 .6z"/>
<path d="M210 73.8l1 .5-1.1-.4z"/>
<path d="M209.9 73.9l1.1 .4-1.2-.3z"/>
<path d="M209.8 74l1.2 .3-1.2-.1z"/>
<path d="M209.8 74.2l1.2 .1-1.2 .1z"/>
<path d="M209.8 74.4l1.2-.1-1.2 .3z"/>
<path d="M209.8 74.6l1.2-.3-1.1 .4z"/>
<path d="M209.9 74.7l1.1-.4-1 .5z"/>
<path d="M210 74.8l1-.5-.8 .6z"/>
<path d="M210.2 74.9l.8-.6z"/>
<path d="M211 74.3l-.6 .6z"/>
<path d="M211 74.3l-.4 .6z"/>
<path d="M211 74.3l-.2 .5z"/>
<path d="M211 74.3l-.1 .4z"/>
<path d="M211 74.3v.2z"/>
<path d="M215.9 73.9l.1 .4z"/>
<path d="M215.8 73.8l.2 .5z"/>
<path d="M215.6 73.7l.4 .6z"/>
<path d="M215.4 73.7l.6 .6z"/>
<path d="M215.2 73.7l.8 .6z"/>
<path d="M215.1 73.8l.1-.1 .8 .6z"/>
<path d="M215.1 73.8l.9 .5-1.1-.4z"/>
<path d="M214.9 73.9l1.1 .4-1.2-.3z"/>
<path d="M214.8 74l1.2 .3-1.3-.1z"/>
<path d="M214.7 74.2l1.3 .1-1.3 .1z"/>
<path d="M214.7 74.4l1.3-.1-1.2 .3z"/>
<path d="M214.8 74.6l1.2-.3-1.1 .4z"/>
<path d="M214.9 74.7l1.1-.4-.9 .5z"/>
<path d="M215.1 74.8l.9-.5z"/>
<path d="M215.2 74.9l.8-.6z"/>
<path d="M216 74.3l-.6 .6z"/>
<path d="M216 74.3l-.4 .6z"/>
<path d="M216 74.3l-.2 .5z"/>
<path d="M216 74.3l-.1 .4z"/>
<path d="M216 74.3v.2z"/>
<path d="M249 93.5l.1 .3z"/>
<path d="M248.9 93.3l.2 .5z"/>
<path d="M248.7 93.2l.4 .6z"/>
<path d="M248.5 93.2l.6 .6z"/>
<path d="M248.3 93.2l.8 .6z"/>
<path d="M248.1 93.3l1 .5z"/>
<path d="M248 93.4l.1-.1 1 .5z"/>
<path d="M248 93.4l1.1 .4-1.2-.3z"/>
<path d="M247.9 93.5l1.2 .3-1.2-.1z"/>
<path d="M247.9 93.7l1.2 .1-1.2 .1z"/>
<path d="M247.9 93.9l1.2-.1-1.2 .3z"/>
<path d="M247.9 94.1l1.2-.3-1.1 .4z"/>
<path d="M248 94.2l1.1-.4-1 .5z"/>
<path d="M248.1 94.3l1-.5-.8 .6z"/>
<path d="M248.3 94.4l.8-.6z"/>
<path d="M249.1 93.8l-.6 .6z"/>
<path d="M249.1 93.8l-.4 .6z"/>
<path d="M249.1 93.8l-.2 .5z"/>
<path d="M249.1 93.8l-.1 .3z"/>
<path d="M249.1 93.8v.2z"/>
<path d="M309.4 127.9l.2 .4z"/>
<path d="M309.3 127.8l.3 .5z"/>
<path d="M309.1 127.7l.5 .6z"/>
<path d="M309 127.7l.6 .6z"/>
<path d="M308.8 127.7l.8 .6z"/>
<path d="M308.6 127.8l.2-.1 .8 .6z"/>
<path d="M308.5 127.9l.1-.1 1 .5z"/>
<path d="M308.5 127.9l1.1 .4-1.3-.3z"/>
<path d="M308.3 128l1.3 .3-1.3-.1z"/>
<path d="M308.3 128.2l1.3 .1-1.3 .1z"/>
<path d="M308.3 128.4l1.3-.1-1.3 .3z"/>
<path d="M308.3 128.6l1.3-.3-1.1 .4z"/>
<path d="M308.5 128.7l1.1-.4-1 .5z"/>
<path d="M308.6 128.8l1-.5-.8 .6z"/>
<path d="M308.8 128.9l.8-.6z"/>
<path d="M309.6 128.3l-.6 .6z"/>
<path d="M309.6 128.3l-.5 .6z"/>
<path d="M309.6 128.3l-.3 .5z"/>
<path d="M309.6 128.3l-.2 .4z"/>
<path d="M309.6 128.3l-.1 .2z"/>
<path d="M309.4 98.4l.2 .4z"/>
<path d="M309.3 98.3l.3 .5z"/>
<path d="M309.1 98.2l.5 .6z"/>
<path d="M309 98.2l.6 .6z"/>
<path d="M308.8 98.2l.8 .6z"/>
<path d="M308.6 98.3l.2-.1 .8 .6z"/>
<path d="M308.5 98.4l1.1 .4z"/>
<path d="M308.5 98.4l1.1 .4-1.3-.3z"/>
<path d="M308.3 98.5l1.3 .3-1.3-.1z"/>
<path d="M308.3 98.7l1.3 .1-1.3 .1z"/>
<path d="M308.3 98.9l1.3-.1-1.3 .3z"/>
<path d="M308.3 99.1l1.3-.3-1.1 .4z"/>
<path d="M308.5 99.2l1.1-.4-1 .5z"/>
<path d="M308.6 99.3l1-.5-.8 .6z"/>
<path d="M308.8 99.4l.8-.6z"/>
<path d="M309.6 98.8l-.6 .6z"/>
<path d="M309.6 98.8l-.5 .6z"/>
<path d="M309.6 98.8l-.3 .5z"/>
<path d="M309.6 98.8l-.2 .4z"/>
<path d="M309.6 98.8l-.1 .2z"/>
<path d="M331.1 149.5l.1 .3z"/>
<path d="M330.9 149.3l.3 .5z"/>
<path d="M330.8 149.2l.4 .6z"/>
<path d="M330.6 149.2l.6 .6z"/>
<path d="M330.4 149.2l.8 .6z"/>
<path d="M330.2 149.2l1 .6z"/>
<path d="M330.1 149.4l.1-.2 1 .6z"/>
<path d="M330.1 149.4l1.1 .4-1.2-.3z"/>
<path d="M330 149.5l1.2 .3-1.3-.1z"/>
<path d="M329.9 149.7l1.3 .1-1.3 .1z"/>
<path d="M329.9 149.9l1.3-.1-1.2 .3z"/>
<path d="M330 150.1l1.2-.3-1.1 .4z"/>
<path d="M330.1 150.2l1.1-.4-1 .5z"/>
<path d="M330.2 150.3l1-.5z"/>
<path d="M330.4 150.4l.8-.6z"/>
<path d="M331.2 149.8l-.6 .6z"/>
<path d="M331.2 149.8l-.4 .6z"/>
<path d="M331.2 149.8l-.3 .5z"/>
<path d="M331.2 149.8l-.1 .4z"/>
<path d="M331.2 149.8l-.1 .2z"/>
<path d="M331.1 94.9l.1 .4z"/>
<path d="M330.9 94.8l.3 .5z"/>
<path d="M330.8 94.7l.4 .6z"/>
<path d="M330.6 94.7l.6 .6z"/>
<path d="M330.4 94.7l.8 .6z"/>
<path d="M330.2 94.8l.2-.1 .8 .6z"/>
<path d="M330.1 94.9l1.1 .4z"/>
<path d="M330.1 94.9l1.1 .4-1.2-.3z"/>
<path d="M330 95l1.2 .3-1.3-.1z"/>
<path d="M329.9 95.2l1.3 .1-1.3 .1z"/>
<path d="M329.9 95.4l1.3-.1-1.2 .3z"/>
<path d="M330 95.6l1.2-.3-1.1 .4z"/>
<path d="M330.1 95.7l1.1-.4z"/>
<path d="M330.2 95.8l1-.5-.8 .6z"/>
<path d="M330.4 95.9l.8-.6z"/>
<path d="M331.2 95.3l-.6 .6z"/>
<path d="M331.2 95.3l-.4 .6z"/>
<path d="M331.2 95.3l-.3 .5z"/>
<path d="M331.2 95.3l-.1 .4z"/>
<path d="M331.2 95.3l-.1 .2z"/>
<path d="M389.7 98.2l.1 .4z"/>
<path d="M389.6 98.1l.2 .5z"/>
<path d="M389.4 98l.4 .6z"/>
<path d="M389.2 97.9l.6 .7z"/>
<path d="M389 97.9l.8 .7z"/>
<path d="M388.8 98l.2-.1 .8 .7z"/>
<path d="M388.7 98.1l1.1 .5z"/>
<path d="M388.7 98.1l1.1 .5-1.2-.3z"/>
<path d="M388.6 98.3l1.2 .3-1.3-.2z"/>
<path d="M388.5 98.4l1.3 .2-1.3 .1z"/>
<path d="M388.5 98.7l1.3-.1-1.2 .2z"/>
<path d="M388.6 98.8l1.2-.2-1.1 .4z"/>
<path d="M388.7 99l1.1-.4-1 .5z"/>
<path d="M388.8 99.1l1-.5-.8 .6z"/>
<path d="M389 99.2l.8-.6z"/>
<path d="M389.8 98.6l-.6 .6z"/>
<path d="M389.8 98.6l-.4 .5z"/>
<path d="M389.8 98.6l-.2 .4z"/>
<path d="M389.8 98.6l-.1 .3z"/>
<path d="M389.8 98.6v.1z"/>
<path d="M389.7 127.7l.1 .3z"/>
<path d="M389.6 127.6l.2 .4z"/>
<path d="M389.4 127.5l.4 .5z"/>
<path d="M389.2 127.4l.6 .6z"/>
<path d="M389 127.4l.8 .6z"/>
<path d="M388.8 127.5l.2-.1 .8 .6z"/>
<path d="M388.7 127.6l.1-.1 1 .5z"/>
<path d="M388.7 127.6l1.1 .4-1.2-.2z"/>
<path d="M388.6 127.8l1.2 .2h-1.3z"/>
<path d="M388.5 128h1.3l-1.3 .1z"/>
<path d="M388.5 128.1l1.3-.1-1.2 .3z"/>
<path d="M388.6 128.3l1.2-.3-1.1 .5z"/>
<path d="M388.7 128.5l1.1-.5-1 .6z"/>
<path d="M388.8 128.6l1-.6-.8 .7z"/>
<path d="M389 128.7l.8-.7z"/>
<path d="M389.8 128l-.6 .7z"/>
<path d="M389.8 128l-.4 .6z"/>
<path d="M389.8 128l-.2 .5z"/>
<path d="M389.8 128l-.1 .4z"/>
<path d="M389.8 128v.2z"/>
</g>
<path d="M186.4 69.3h-49.6l-16.9 29.3M120.7 96.2l-.8 2.4 1.7-1.9M261.2 149.6l1.7-1.9-.8 2.4M262.9 147.7l-14.6 25.2h-37.9" fill="none" stroke="#00ff40" stroke-width=".3"/>
<text font-size="6" x="19.2" y="17.4">下カバー / Bottom cover</text>
<text font-size="4.5" x="307.6" y="278.1">LC135H-N-□</text>
<g font-size="3.7">
<text x="105.8" y="35.2">55.1</text>
<text x="74" y="54" transform="rotate(-90 74 54)">9.5</text>
<text x="319.7" y="57.3">推奨基板形状　* 販売していません</text>
<text x="203.3" y="64.6">E-E ( 1 : 2 )</text>
<text x="319.7" y="61.7">Recommended PCB dimension　* NOT SUPPLIED</text>
<text x="139.3" y="68.2">銘板用入子　深さ0.3mm</text>
<text x="29.1" y="72.3">0.5</text>
<text x="38.8" y="72.3">13</text>
<text x="107.1" y="72.3">76</text>
<text x="139.3" y="72.6">Recessed area depth = 0.3mm</text>
<text x="203.8" y="72.3">3</text>
<text x="211" y="72.3">10</text>
<text x="218.6" y="72.3">1.3</text>
<text x="276.8" y="72.3">60</text>
<text x="357.2" y="72.3">66</text>
<text x="117.5" y="86.1">E</text>
<text x="306.9" y="89.8" transform="rotate(-90 306.9 89.8)">10</text>
<text x="328.5" y="86.7" transform="rotate(-90 328.5 86.7)">8.5</text>
<text x="357.2" y="84.1">53</text>
<text x="140" y="95.2" transform="rotate(-90 140 95.2)">20</text>
<text x="246.5" y="92.9" transform="rotate(-90 246.5 92.9)">11</text>
<text x="387.2" y="91.6" transform="rotate(-90 387.2 91.6)">6.5</text>
<text x="224.9" y="100.2" transform="rotate(-90 224.9 100.2)">5</text>
<text x="140" y="105.2" transform="rotate(-90 140 105.2)">20</text>
<text x="360.5" y="104.1">4-R3.5</text>
<text x="102.7" y="113.2">45</text>
<text x="135.3" y="117.4">4-R2</text>
<text x="218" y="117">5</text>
<text x="306.9" y="115.4" transform="rotate(-90 306.9 115.4)">59</text>
<text x="387.2" y="115.2" transform="rotate(-90 387.2 115.2)">59</text>
<text x="74" y="124.9" transform="rotate(-90 74 124.9)">135</text>
<text x="246.5" y="125.6" transform="rotate(-90 246.5 125.6)">116</text>
<text x="328.5" y="125.4" transform="rotate(-90 328.5 125.4)">109</text>
<text x="84.8" y="133.1">F</text>
<text x="130.4" y="133.1">F</text>
<text x="224.9" y="137.5" transform="rotate(-90 224.9 137.5)">4.8</text>
<text x="306.9" y="139.4" transform="rotate(-90 306.9 139.4)">37</text>
<text x="387.2" y="139.2" transform="rotate(-90 387.2 139.2)">37</text>
<text x="129.4" y="160.6">E</text>
<text x="385.4" y="156.7">6-</text>
<text x="392" y="156.7">2.5</text>
<text x="276.8" y="165">48</text>
<text x="328.5" y="162.5" transform="rotate(-90 328.5 162.5)">6.5</text>
<text x="357.2" y="165">41</text>
<text x="210.4" y="171.8">6-M2.3用基板取付ﾎﾞｽ</text>
<text x="210.4" y="176.2">6-M2.3 Boss</text>
<text x="357.2" y="177.5">60</text>
<text x="99.7" y="222.4">F-F ( 1 : 2 )</text>
<text x="249.8" y="261.3">株式会社タカチ電機工業</text>
<text x="307.6" y="262.4">ハンドタイププラスチックケース</text>
<text x="390.9" y="275.8">1:2</text>
<text x="258.4" y="282.3">横田</text>
<text x="283.4" y="282.3">野村</text>
<text x="325.3" y="286.7">2017/03/31</text>
<text x="387.7" y="284.8">4</text>
<text x="396.7" y="284.7">5</text>
</g>
<g font-size="3.3">
<text x="224.9" y="103" transform="rotate(-90 224.9 103)">⌀</text>
<text x="224.9" y="140.3" transform="rotate(-90 224.9 140.3)">⌀</text>
<text x="389.2" y="156.7">⌀</text>
</g>
<g font-size="3" fill="#f00">
<text x="301.7" y="257">品名/Title</text>
<text x="227.5" y="271.9">承認/Approved</text>
<text x="253" y="272.1">検図/Checked</text>
<text x="278.4" y="272">製図/Created</text>
<text x="301.7" y="272">型番/Product number</text>
<text x="382.6" y="270">尺度/Scale</text>
<text x="301.7" y="286.6">作成日/Date</text>
</g>
<text font-size="3" x="392.4" y="284.5">/</text>
<text font-size="2.8" x="307.6" y="267.4">HAND-HELD PLASTIC CASE</text>
<text font-size="2.1" x="249.8" y="266.6">TAKACHI ELECTRONICS ENCLOSURE CO., LTD.</text>
</svg>
